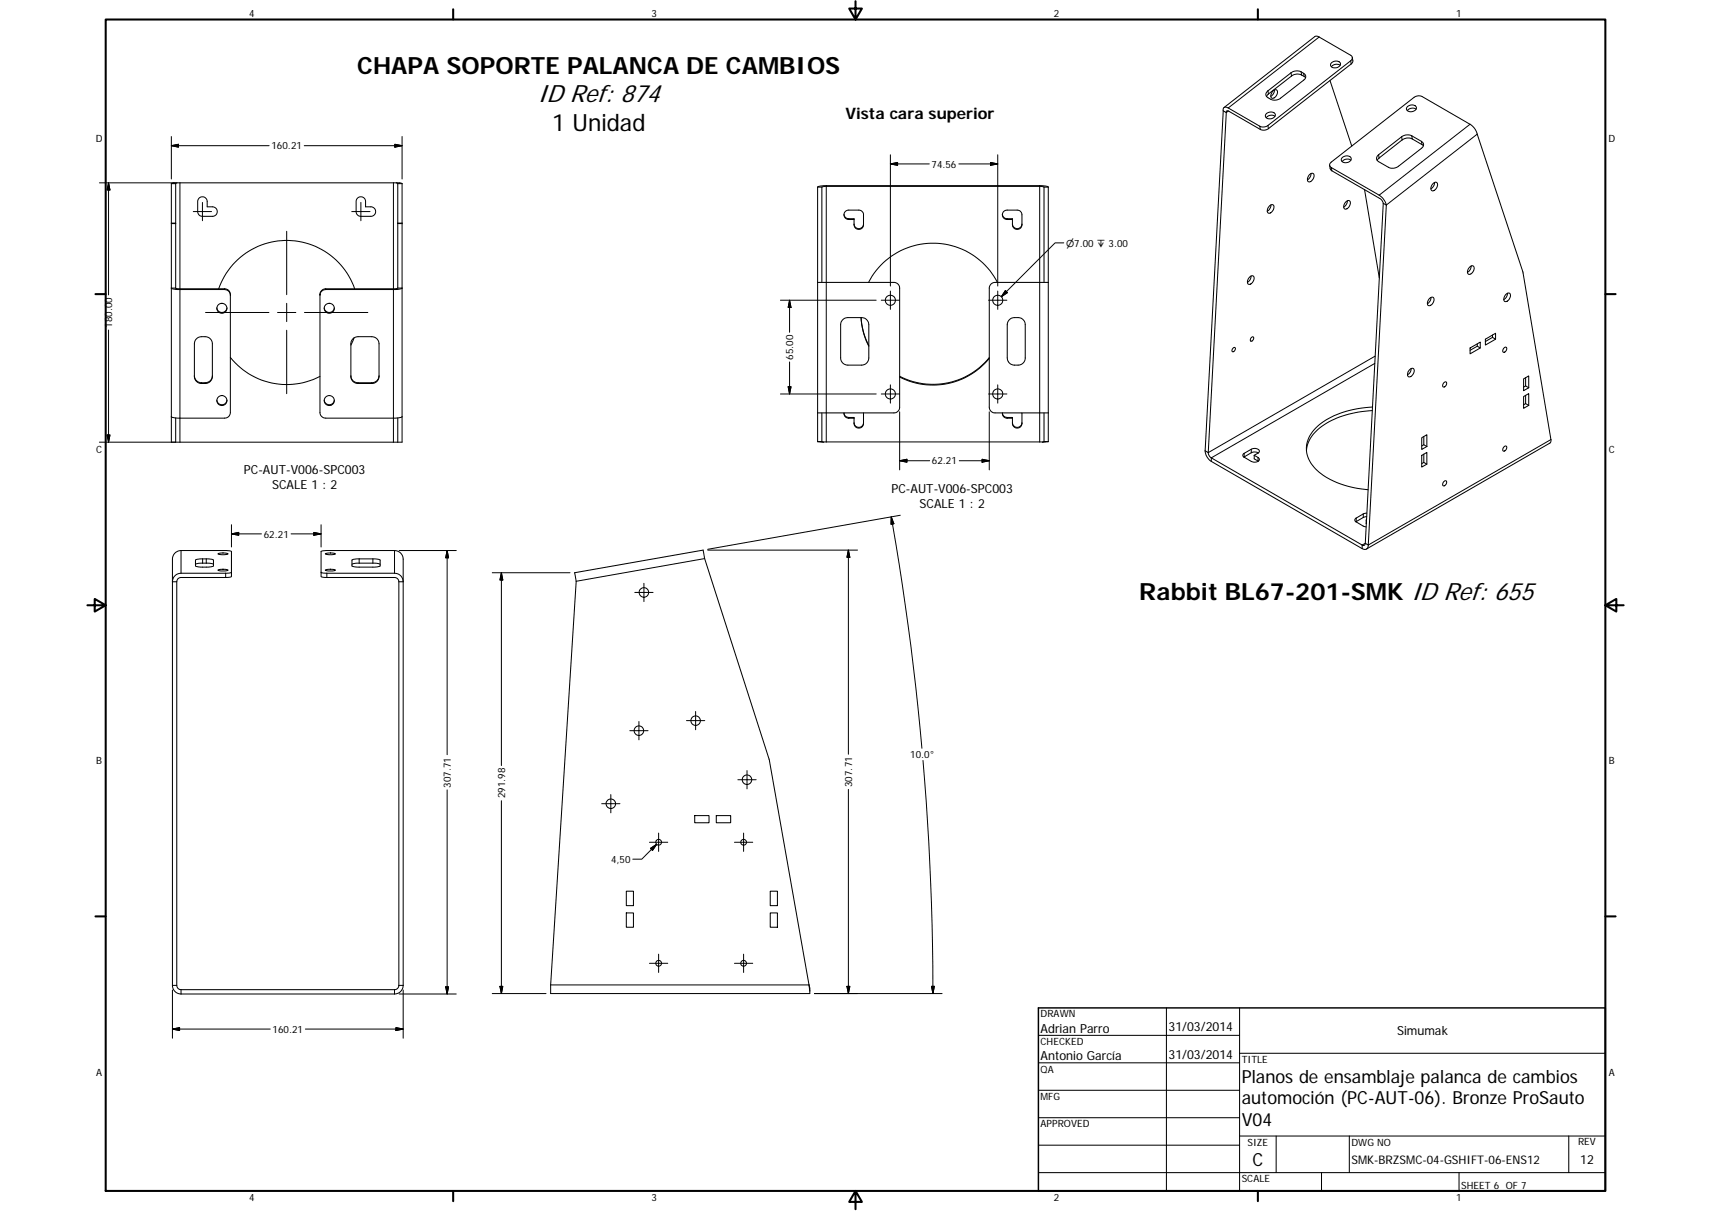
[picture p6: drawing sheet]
<svg xmlns="http://www.w3.org/2000/svg" width="594mm" height="420mm" viewBox="0 0 594 420" stroke-linecap="round" stroke-linejoin="round" font-family="sans-serif">
<g fill="none" stroke="#000" stroke-width=".36">
<path d="M469.5 19.9l.2 1.3-.5 1-28.8 22.4a2.73 2.73 0 0 1-2.8 .3l-11-6.3a.5 .5 0 0 0-.6-.2 .5 .5 0 0 0-.2 .7M424.7 38.5l-6.3 117.9M424.7 38.5l1.1 .6M425 37.3l31.7-24.7 1.1 .1 11.2 6.5a1.07 1.07 0 0 1 0 1.9l-28.8 22.4a2.73 2.73 0 0 1-2.8 .3l-10.9-6.3a1.01 1.01 0 0 0-1.3-.3 1.01 1.01 0 0 0-.5 1.3M425.8 39.1l-6.3 117.9M439.7 39.4a1.77 1.77 0 0 1 3.1 .7 1.93 1.93 0 0 1-1.7 1.1 1.93 1.93 0 0 1-1.8-.9zM440 31.7l8.2-6.4a3.5 3.5 0 0 1 3.6-.4l.8 .5a1.32 1.32 0 0 1 .8 1.2 1.32 1.32 0 0 1-.8 1.2l-8 6.3a3.4 3.4 0 0 1-3.5 .3l-.8-.5a1.28 1.28 0 0 1-.3-2.2zM441.8 31.7a.92 .92 0 0 1 1.4-.5 .92 .92 0 0 1 .3 1.4 1.39 1.39 0 0 1-2.2 1.2 2.15 2.15 0 0 1 .5-2.1zM442.5 31.2l-.3 1.3-.9 .9M453.3 26.9l-.5-.4a3.7 3.7 0 0 0-3.5-.6l-8.9 6.7-.6 .9M461.8 27.9l7.5 22.8M462.4 21.7a1.78 1.78 0 0 1 3 .7 1.95 1.95 0 0 1-3.4 .2z"/>
<path d="M465.3 22.6a2.34 2.34 0 0 0-3 .6M488.7 37a1.8 1.8 0 0 1 3.1 .6 1.95 1.95 0 0 1-1.7 1.2 1.95 1.95 0 0 1-1.8-1zM491.7 37.9a2.26 2.26 0 0 0-3.1 .5M442.7 40.3a2.28 2.28 0 0 0-3.1 .6M461.7 57.4l.2 1.3 .5 .5 16.9 9.8 1 1.5M466.1 54.6a1.78 1.78 0 0 1 3.1 .7 1.93 1.93 0 0 1-1.7 1.1 1.93 1.93 0 0 1-1.8-.9zM469 55.6a2.24 2.24 0 0 0-3 .5M478.4 53.9l8.3-6.4a3.5 3.5 0 0 1 3.5-.4l3.3 1.9a1.34 1.34 0 0 1 .1 2.4l-8 6.3a3.3 3.3 0 0 1-3.5 .3l-3.4-1.9a1.3 1.3 0 0 1-.3-2.2zM494.2 50.6l-3.8-2.4a3.4 3.4 0 0 0-3.6 .3l-8.2 6.5-.4 .7M59.5 63.7h1.5M59.5 63.7v89.7h1.5M61 63.7v36.2"/>
<path d="M61.4 63.4l-1.9 .3M61.4 63.4l-.4 .3M69.1 68.8a1.65 1.65 0 0 1 1.8-.4 1.65 1.65 0 0 1 1 1.5v1.9h1.9a1.65 1.65 0 0 1 1.6 1.6 1.65 1.65 0 0 1-1.6 1.7h-3.5a1.61 1.61 0 0 1-1.7-1.7l.1-3.8zM124.1 68.8a1.64 1.64 0 0 1 1.8-.4 1.64 1.64 0 0 1 1 1.5v1.9h1.9a1.65 1.65 0 0 1 1.6 1.6 1.65 1.65 0 0 1-1.6 1.7h-3.5a1.65 1.65 0 0 1-1.7-1.7l.1-3.8zM137.6 63.4l2 .3M137.6 63.4l.5 .3M137.6 63.4h-76.2M138.1 63.7v36.2M138.1 63.7h1.5M139.6 63.7v89.7h-1.5M283.9 64.9v88.4h1.5v-10M283.9 64.9h1.5"/>
<path d="M285.4 64.9l1.5-.2h74.4l1.2 .2M285.4 64.9v33.1M293 74.4a1.63 1.63 0 0 0 1.7 1.5h1.8v2.1a1.64 1.64 0 0 0 1.7 1.6 1.64 1.64 0 0 0 1.6-1.6v-3.5a1.65 1.65 0 0 0-1.6-1.6h-3.5a1.63 1.63 0 0 0-1.7 1.6 1.63 1.63 0 0 0 1.7 1.7h1.8M296.5 77.7a1.64 1.64 0 0 0 1.7 1.6 1.64 1.64 0 0 0 1.6-1.6M348 74.4a1.63 1.63 0 0 0 1.7 1.5h1.8v2.1a1.65 1.65 0 0 0 1.7 1.6 1.65 1.65 0 0 0 1.6-1.6v-3.5a1.65 1.65 0 0 0-1.6-1.6h-3.5a1.63 1.63 0 0 0-1.7 1.6 1.63 1.63 0 0 0 1.7 1.7h1.8M351.5 77.7a1.65 1.65 0 0 0 1.7 1.6 1.65 1.65 0 0 0 1.6-1.6M362.5 64.9v33.1M362.5 64.9h1.5M364 64.9l-2.2-.5h-74.9l-1.8 .1-1.2 .4M364 64.9v88.4h-1.5v-10M440.8 71.4a.89 .89 0 0 1 1.3-.3 .89 .89 0 0 1 .1 1.4 1.37 1.37 0 0 1-.7 1.2 1.37 1.37 0 0 1-1.4 0 2.24 2.24 0 0 1 .7-2.3zM441.3 71.1l-.4 1.2-.9 1"/>
<path d="M454.5 60.7a.93 .93 0 0 1 1.4-.5 .93 .93 0 0 1 .3 1.4 1.39 1.39 0 0 1-2.2 1.2 2.17 2.17 0 0 1 .5-2.1zM455.2 60.2l-.3 1.3-.9 .9M467.4 70a.87 .87 0 0 1 1.2-.3 .87 .87 0 0 1 .2 1.3 1.37 1.37 0 0 1-2.1 1.2 2.11 2.11 0 0 1 .7-2.2zM467.8 69.7l-.2 1-1.1 1.2M473.8 65.8l5.1 30.7M480.3 70.5l-6.3 118M480.3 70.5l1 .6M481.3 71.1l-1.1-2.2-1.3-1.2-16.6-9.6a1.06 1.06 0 0 1-.7-.9 1.06 1.06 0 0 1 .6-1l28.8-22.4a2.76 2.76 0 0 1 2.8-.3l16.9 9.8 1.3 1.3 .7 1.3 16.1 48.5 9.7 58.5-.4 .9-63.6 36.7M481.3 71.1l-6.2 118M497.7 63.6a.87 .87 0 0 1 1.2-.2 .87 .87 0 0 1 .1 1.3 1.39 1.39 0 0 1-2.1 1.2 2.17 2.17 0 0 1 .8-2.3zM498.1 63.3l-.2 1-1.1 1.2M61 99.9h-1.5l2.2 .6h16.3a1.97 1.97 0 0 1 2 1.9"/>
<path d="M61 99.9l1.2 .3h15.8a1.99 1.99 0 0 1 2 2.2M283.9 98h26.5a2 2 0 0 1 2 2v41.3a1.97 1.97 0 0 1-2 2h-26.5M301.6 98a25.2 25.2 0 0 1 44.7 0M364 98h-18.5a2 2 0 0 0-2 2v41.3a2.01 2.01 0 0 0 2 2h18.5M434 96.1a.87 .87 0 0 1 1.2-.3 .87 .87 0 0 1 .1 1.3 1.4 1.4 0 0 1-2.1 1.3 2.17 2.17 0 0 1 .8-2.3zM434.4 95.8l-.2 1-1.1 1.2M510.2 92.8a.93 .93 0 0 1 1.3-.5 .93 .93 0 0 1 .3 1.4 1.63 1.63 0 0 1-2.1 1.3 1.78 1.78 0 0 1 .5-2.2zM510.8 92.3l-.2 1-1.1 1.2M68.1 117.7l1.2-.8 1.9-.1a2.48 2.48 0 0 1 2.5 2.5v11.3a2.48 2.48 0 0 1-2.5 2.5h-1.2a2.48 2.48 0 0 1-2.5-2.5v-11.3zM75.3 106.8a1.77 1.77 0 0 0 1.7 1.6 1.77 1.77 0 0 0 1.8-1.6M75.9 100.2a25 25 0 0 1 23.6-16.8 25 25 0 0 1 23.6 16.8M80 102.4v40.7a1.93 1.93 0 0 1-2 2h-16.3l-2.2-.5"/>
<path d="M111.1 102.4v40.7a1.97 1.97 0 0 0 2 2h24.3l2.2-.5M111.6 100.9l.5-.4 1-.3h23.8l2.7-.3-2.2 .6h-24.3a2 2 0 0 0-2 1.9l.1-.9zM112.6 106.8a1.75 1.75 0 0 0 1.7 1.6 1.75 1.75 0 0 0 1.8-1.6M122.4 117.7l1.6-.9h5.1a2.48 2.48 0 0 1 2.5 2.5v11.3a2.48 2.48 0 0 1-2.5 2.5h-4.8a2.44 2.44 0 0 1-2.5-2.5v-11.3zM122.9 117.2l-1.1 2.5M292.5 111.1l.8-.7 .7-.2h5.1a2.51 2.51 0 0 1 2.6 2.5v11.5a2.51 2.51 0 0 1-2.6 2.5h-4.7a2.48 2.48 0 0 1-2.5-2.5v-11.5zM299 110.2a24.5 24.5 0 0 0 2.7 9.9M299 110.2a24 24 0 0 0 2.7 9.7M350.3 111.1l.9-.7 2.3-.2a2.48 2.48 0 0 1 2.5 2.5v11.5a2.47 2.47 0 0 1-2.5 2.5h-1.3a2.51 2.51 0 0 1-2.5-2.5v-11.5zM434.5 117.1a.52 .52 0 0 1 .9 0 .52 .52 0 0 1-.3 .8 .56 .56 0 0 1-.8 .4 .56 .56 0 0 1 0-.9zM496.2 103.7a.92 .92 0 0 1 1.3-.6 .92 .92 0 0 1 .3 1.4 1.39 1.39 0 0 1-2.1 1.2 2.15 2.15 0 0 1 .5-2zM496.8 103.2l-.3 1.3-.9 .9"/>
<path d="M512.9 119.3v.8l-2.5 1.4M515.7 117.7l3.6-2.1v2.1l-3.6 2zM518.2 117.1l1.1 .6M518.2 116.2v.9l-2.5 1.4M522.7 102.3a.92 .92 0 0 1 1.4-.6 .92 .92 0 0 1 .3 1.4 1.4 1.4 0 0 1-2.2 1.2 2.29 2.29 0 0 1 .5-2zM523.4 101.7l-.3 1.3-1 .9M67.5 130.3a2.48 2.48 0 0 0 2.5 2.5h1.2a2.48 2.48 0 0 0 2.5-2.5M75.3 138.9a1.77 1.77 0 0 0 1.7 1.5 1.77 1.77 0 0 0 1.8-1.5M80 124a25 25 0 0 0 31.1 6.6M112.6 138.9a1.76 1.76 0 0 0 1.7 1.5 1.76 1.76 0 0 0 1.8-1.5M121.8 130.3a2.44 2.44 0 0 0 2.5 2.5h4.8a2.48 2.48 0 0 0 2.5-2.5M343.5 124.1a25.2 25.2 0 0 1-31.1 6.5"/>
<path d="M343.5 124.3a25.2 25.2 0 0 1-31.1 6.5M428 120.9a.53 .53 0 0 1 .9-.2 .53 .53 0 0 1-.1 .8 .56 .56 0 0 1-.9 .5 .56 .56 0 0 1 0-.9zM489.3 128.4a.92 .92 0 0 1 1.3-.6 .92 .92 0 0 1 .3 1.4 1.6 1.6 0 0 1-2 1.4 1.83 1.83 0 0 1 .4-2.2zM490 127.9l-.4 1.2-.9 .9M501.3 132.8a.59 .59 0 0 1 .9-.2 .59 .59 0 0 1 0 .9 .67 .67 0 0 1-.5 .8 .67 .67 0 0 1-.8-.4zM510.4 120.7l3.6-2v2l-3.6 2.1zM512.9 120.1l1.1 .6M522.3 120.7a.56 .56 0 0 1 .8-.1 .56 .56 0 0 1-.1 .9 .67 .67 0 0 1-.4 .7 .67 .67 0 0 1-.8-.3zM529 131.4l1.8-1v4.1l-1.8 1.1zM529 137.6l1.8-1v4.1l-1.8 1zM529.7 133.9l1.1 .6M529.7 137.2v2.8l-.7 .4"/>
<path d="M529.7 131v2.9l-.7 .4M61 153.4h77.1M61 145v8.4M138.1 145v8.4M284.7 153.3l1.1 .1M285.4 153.3l.4 .1M285.8 153.4h.1M285.8 153.4h76.2M293 143.3a1.61 1.61 0 0 0 1.7 1.8h1.8M296.5 146.6a1.64 1.64 0 0 0 1.7 1.7 1.64 1.64 0 0 0 1.6-1.7M299.8 143.3v3.6a1.64 1.64 0 0 1-1.6 1.6 1.64 1.64 0 0 1-1.7-1.6v-2.1h-1.8a1.67 1.67 0 0 1-1.7-1.5M348.1 143.3a1.61 1.61 0 0 0 1.6 1.8h1.8"/>
<path d="M351.5 146.6a1.65 1.65 0 0 0 1.7 1.7 1.65 1.65 0 0 0 1.6-1.7M354.8 143.3v3.6a1.65 1.65 0 0 1-1.6 1.6 1.65 1.65 0 0 1-1.7-1.6v-2.1h-1.8a1.67 1.67 0 0 1-1.7-1.5M362.1 153.4h-.1M362.5 153.3l-.5 .1M363.1 153.3l-1 .1M418.4 156.4l1.1 .6M418.4 156.4l.7 2.1 1.5 1.6 52.4 30.3a1.3 1.3 0 0 0 1.5 .1 1.3 1.3 0 0 0 .6-1.4M419.5 157a2.22 2.22 0 0 0 1.1 1.9l52.4 30.2a.66 .66 0 0 0 .7 .1 .66 .66 0 0 0 .3-.7M431.8 157.4l2.7-1.5a1.72 1.72 0 0 1 2.7 .9l-1.7 1.2 1.3 .7a.87 .87 0 0 1 .4 1.1 .87 .87 0 0 1-1.1 .5l-1.4-.1-2.7-1.6a.69 .69 0 0 1-.2-1.2zM435.5 158v1.2l1.4 .8M436.9 157.2l-.8-.4-1.4 .2-2.8 1.6M476.5 142.5a29.6 29.6 0 0 0-20.1 7.7 10.3 10.3 0 0 0-2.8 6.1"/>
<path d="M476.5 141.2a30.3 30.3 0 0 0-19.7 7.3 9.5 9.5 0 0 0 .5 14.7 29.9 29.9 0 0 0 17.7 6.7M493.6 158l1.8-1v4l-1.8 1.1zM493.6 151.9l1.8-1.1v4.1l-1.8 1zM494.4 154.3l1 .6M494.4 157.6v2.8l-.8 .4M494.4 151.5v2.8l-.8 .4M522.3 154.9a.56 .56 0 0 1 .8 0 .56 .56 0 0 1-.1 .9 .67 .67 0 0 1-.4 .7 .67 .67 0 0 1-.8-.4zM529.7 140l1.1 .7M474.5 179.3l-1.2 .2-2.5 1.5M474.6 178l-1.3 .3-2.4 1.4a.7 .7 0 0 0-.5 .7 .7 .7 0 0 0 .5 .7l2.4 1.4 1 .3M494.4 160.4l1 .6M501.3 167.1a.6 .6 0 0 1 .9-.2 .6 .6 0 0 1 0 .9 .67 .67 0 0 1-.5 .8 .67 .67 0 0 1-.8-.4z"/>
<path d="M60.8 199.7l.9-.6 1.2-.2h15.8l1.7-.4-.1 1.6-.9 .2-16.5 .1a1.45 1.45 0 0 0-1.5 1.4h-1.5l.2-1.1zM67.9 194.3l1.8-.4 4 .2 .4 .3v2l-1.8 .4-4.2-.3-.2-.2zM74.1 195.8l-1.1-.4h-2.6h-1.4l-1.1 .4M75.7 192.1a5.1 5.1 0 0 1 3.5 .1 5.1 5.1 0 0 1-3.5-.1zM75.7 197.8a5 5 0 0 1 3.5 0 5.3 5.3 0 0 1-3.5 0zM80.4 198.5l-.2-7.3-1.5-.2h-15.8a3 3 0 0 0-3 3v147.9M111.5 198.5v-7.1l.4-.3 25.1-.1a3 3 0 0 1 3 3v147.9M111.5 198.5l1.6 .4h23.9a3 3 0 0 1 3 2.9h-1.5a1.52 1.52 0 0 0-1.5-1.4l-24.5-.1-1-.2zM113 192.1a5.1 5.1 0 0 1 3.5 .1 5.1 5.1 0 0 1-3.5-.1zM113 197.7l2.4-.2a.66 .66 0 0 1 1 .4 5.5 5.5 0 0 1-3.4-.1zM122.2 194.3l1.8-.4 7.4 .1 .6 .4v1.9l-1.8 .5-7.1-.1-.9-.3zM132 195.8l-1.8-.4h-5.5h-1.3l-1.2 .4"/>
<path d="M474 188.5l1.1 .6M474.4 181.7h.1M474.4 180.4v1.3M474.4 180.4v.1M474.5 180.4h-.1M61.4 201.8v140.1M138.5 201.8v140.1M241.2 283h5v2.5h-5zM248.7 283h5v2.5h-5zM217.5 316.7h2.4v5h-2.4zM217.5 309.2h2.4v5h-2.4zM267.4 316.7h2.5v5h-2.5z"/>
<path d="M267.4 309.2h2.5v5h-2.5zM59.9 341.9a3 3 0 0 0 3 3h74.1a3 3 0 0 0 3-3M59.9 341.9h1.5M61.4 341.9a1.45 1.45 0 0 0 1.5 1.5h74.1a1.52 1.52 0 0 0 1.5-1.5M138.5 341.9h1.5M280.9 341.7l.3 2.1M280.9 341.7l-13.8-78-22.4-69.9-.5-2.9-44.7 7.8 .6 3-8.9 140v3h90v-.9M360.5 359.2h69.9M405 349.7v63.5M430.4 349.7v63.5M360.5 368.7h69.9M360.5 378.3h69.9"/>
<path d="M430.4 365.4h127M360.5 387.8h69.9M360.5 397.3h69.9M430.4 394.1h127M443.1 394.1v12.7M468.5 394.1v12.7M544.7 394.1v12.7M360.5 406.8h196.9M458.8 406.8v6.4M506.6 406.8v6.4"/>
<circle cx="77" cy="107" r="1.74"/>
<circle cx="114.3" cy="107" r="1.74"/>
<circle cx="309.1" cy="104.2" r="1.75"/>
<circle cx="346.4" cy="104.2" r="1.75"/>
<circle cx="77" cy="139" r="1.74"/>
<circle cx="114.3" cy="139" r="1.74"/>
<circle cx="309.1" cy="136.7" r="1.76"/>
<circle cx="346.4" cy="136.7" r="1.75"/>
<circle cx="223.6" cy="205.5" r="1.66"/>
<circle cx="221.8" cy="253.5" r="1.65"/>
<circle cx="241.5" cy="250" r="1.64"/>
<circle cx="212.1" cy="278.9" r="1.64"/>
<circle cx="259.4" cy="270.5" r="1.65"/>
<circle cx="228.7" cy="292.2" r=".99"/>
<circle cx="258.2" cy="292.2" r=".99"/>
<circle cx="228.7" cy="334.2" r="1"/>
<circle cx="258.2" cy="334.2" r="1"/>
</g>
<g fill="none" stroke="#000" stroke-width=".35">
<path d="M458 12.8l-31.5 24.7M426.5 38.5l-.7 .6M440.2 31.5l.2 1.1M448.2 25.3l.2 1.1M451.8 24.9l.1 1.1M452.6 25.4l.2 1.1M469 21.1l.2 1.1M59.5 50.5l2.5-.4v1zM59.5 50.5h33.9M59.5 47.4v14.7M105.6 50.5h34M137.1 50.1l2.5 .4-2.5 .6z"/>
<path d="M139.6 47.4v14.7M309.2 53.7v45.6M309.2 56.9l2.5-.5v1zM309.2 56.9h13.5M332.9 56.9h13.5M343.9 56.4l2.5 .5-2.5 .5zM346.4 53.7v45.6M437.4 43.8l.2 1.1M440.2 43.5l.2 1.1M462.3 58.1l.1 1.1M478.7 53.7l.1 1.1M486.7 47.5l.1 1"/>
<path d="M490.2 47.1l.2 1.1M493.5 49l.2 1.2M510.4 43.1l-31.5 24.6M512.9 46.5l-31.6 24.6M34.5 63.4h26.4M37.7 63.4l.5 2.5h-1zM37.7 63.4v38.9M59.5 77.4h1.5M59.5 77.6h1.5M62.5 63.4v36.8M67.1 73.4h6.4M70.3 70.2v6.4"/>
<path d="M122.1 73.4h6.4M125.3 70.2v6.4M136.6 63.4v36.8M138.1 77.6h1.5M138.1 77.4h1.5M286.9 64.4v88.9M294.7 75.9v.3M349.7 75.9v.3M361 64.4v88.9M99.5 80.2v22M369.4 84.3h-3.1l-18.6 18.7M37.7 114.5v38.9"/>
<path d="M62.5 100.5v52.9M71.4 108.4h22M78 100.2v.3M96.4 108.4h6.3M99.5 105.2v6.4M99.5 114.6v22M105.7 108.4h22M113.1 100.2v.3M136.6 100.5v52.9M271 104.2h33.2M274.1 104.2v11.1M274.1 104.2l.6 2.5h-1z"/>
<path d="M306 104.2h6.3M309.2 101v6.3M343.3 104.2h6.3M346.4 101v6.3M349.1 100.8l.7 .7-2.1 1.5zM70 132.8v.3M71.2 132.8v.3M124.3 132.8v.3M129.1 132.8v.3M271 136.7h33.2M273.7 134.2h1l-.6 2.5zM274.1 125.6v11.1"/>
<path d="M306 136.7h6.3M309.2 133.5v6.4M343.3 136.7h6.3M346.4 133.5v6.4M477.3 126.1l-56.7 32.8v1.2M477.5 123.5l-58 33.5M34.5 153.4h26.4M37.2 150.9h1l-.5 2.5zM283.9 153.2h1.5M294.7 144.8v.3M312.4 142.9v20.1M312.4 159.9l2.5-.6v1.1z"/>
<path d="M312.4 159.9h10.4M333.1 159.9h10.4M341 159.3l2.5 .6-2.5 .5zM343.5 142.9v20.1M349.7 144.8v.3M362.5 153.2h1.5M432 157.3v1.2M434.5 155.9v1.2M436.8 158.7v1.3M538.5 152.5l-63.4 36.6M309.4 179.3a960.8 960.8 0 0 1 10.7 80.3M309.4 179.3l1 2.4-1 .2z"/>
<path d="M312.6 178.8l-66.9 11.8M470.9 179.7v1.3M473.3 178.3v1.2M62.9 191v7.9M70.4 193.9v1.5M71.6 193.9v1.5M78.4 198.9v1.5M80.4 182.1v7.7M80.4 185.2l2.5-.5v1zM80.4 185.2h10.4M101.1 185.2h10.4M109 184.7l2.5 .5-2.5 .5z"/>
<path d="M111.5 182.1v7.7M113.5 198.9v1.5M124.7 193.9v1.5M129.5 193.9v1.5M137 191v7.9M138.6 191h19.8M155.3 191v70.9M155.3 191l.4 2.5h-1zM170.9 198.7h27M174.1 198.7v66.9M174.1 198.7l.5 2.5h-1zM244.7 193.8l-44.6 7.9"/>
<path d="M245.7 190.9h52M294.6 190.9v70.8M294.6 190.9l.5 2.5h-1zM474 188.5l-1 .6v1.3M220.4 205.5h6.4M223.6 202.4v6.3M218.7 253.5h6.3M221.8 250.3v6.4M238.4 250h6.3M241.5 246.8v6.4M155.3 274v70.9M174.1 277.8v66.9"/>
<path d="M208.9 278.8h6.4M212.1 275.7v6.3M256.2 270.5h6.3M259.4 267.4v6.3M294.6 273.9v70.8M320.5 263.8a968.7 968.7 0 0 1 3.4 80.9M225.5 292.2h6.4M225.9 294.3l2.1-1.4-1.4 2.1zM228 292.9l-5.2 5.2h-3.1M228.7 289v6.4M255 292.2h6.4M258.2 289v6.4"/>
<path d="M225.5 334.2h6.4M228.7 331v6.4M255 334.2h6.4M258.2 331v6.4M59.9 343.5v16.7M59.9 357l2.5-.5v1zM59.9 357h33.9M62.9 343.4v1.5M106 357h34M137 343.4v1.5M137.5 356.5l2.5 .5-2.5 .5zM138.6 344.9h19.8"/>
<path d="M140 343.5v16.7M154.7 342.4h1l-.4 2.5zM170.9 344.7h18.7M173.6 342.2h1l-.5 2.5zM191.2 341.7h89.7M282.8 344.7h44.3M294.1 342.2h1l-.5 2.5zM323.4 342.2h1l-.5 2.5z"/>
</g>
<g fill="none" stroke="#000" stroke-width=".71">
<path d="M36.7 6.8h520.7v406.4h-520.7zM157.3 3.2v3.6M297 .4v6.4l-2.2-3.8h4.5l-2.3 3.8M436.7 3.2v3.6M33.1 102h3.6M557.4 102h3.6M30.3 210h6.4l-3.8-2.2v4.4l3.8-2.2M557.4 210l3.8 2.2v-4.4l-3.8 2.2h6.3M33.1 317.9h3.6M557.4 317.9h3.6M157.3 413.2v3.6M297 413.2l2.3 3.8h-4.5l2.2-3.8v6.3"/>
<path d="M436.7 413.2v3.6"/>
</g>
<path d="M360.5 349.7h196.9v63.5h-196.9z" fill="none" stroke="#000" stroke-width=".51"/>
<g fill="#000" stroke="#000" stroke-width=".35">
<path d="M59.5 50.5l2.5-.4v1zM137.1 50.1l2.5 .4-2.5 .6zM309.2 56.9l2.5-.5v1zM343.9 56.4l2.5 .5-2.5 .5zM37.7 63.4l.5 2.5h-1zM274.1 104.2l.6 2.5h-1zM349.1 100.8l.7 .7-2.1 1.5zM273.7 134.2h1l-.6 2.5zM37.2 150.9h1l-.5 2.5zM312.4 159.9l2.5-.6v1.1zM341 159.3l2.5 .6-2.5 .5zM80.4 185.2l2.5-.5v1z"/>
<path d="M109 184.7l2.5 .5-2.5 .5zM155.3 191l.4 2.5h-1zM294.6 190.9l.5 2.5h-1zM309.4 179.3l1 2.4-1 .2zM174.1 198.7l.5 2.5h-1zM225.9 294.3l2.1-1.4-1.4 2.1zM59.9 357l2.5-.5v1zM137.5 356.5l2.5 .5-2.5 .5zM154.7 342.4h1l-.4 2.5zM173.6 342.2h1l-.5 2.5zM294.1 342.2h1l-.5 2.5zM323.4 342.2h1l-.5 2.5z"/>
</g>
<text font-size="8.7" x="186.6" y="35.5">ID Ref: 874</text>
<g font-size="8.2">
<text x="124.1" y="25.6">CHAPA SOPORTE PALANCA DE CAMBIOS</text>
<text x="191.7" y="45.3">1 Unidad</text>
<text x="395.6" y="208.1">Rabbit BL67-201-SMK ID Ref: 655</text>
</g>
<g font-size="6.3">
<text x="431.1" y="375.7">Planos de ensamblaje palanca de cambios</text>
<text x="431.1" y="383.2">automoción (PC-AUT-06). Bronze ProSauto</text>
<text x="431.1" y="390.7">V04</text>
<text x="434.8" y="404.7">C</text>
</g>
<text font-size="5.5" x="293.5" y="41.3">Vista cara superior</text>
<g font-size="4.4">
<text x="84.7" y="164.6">PC-AUT-V006-SPC003</text>
<text x="94.5" y="169.8">SCALE 1 : 2</text>
<text x="309.6" y="171">PC-AUT-V006-SPC003</text>
<text x="319.3" y="176.2">SCALE 1 : 2</text>
<text x="361.3" y="358.4">Adrian Parro</text>
<text x="405.8" y="357.8">31/03/2014</text>
<text x="485.1" y="359.2">Simumak</text>
<text x="361.3" y="367.9">Antonio García</text>
<text x="405.8" y="367.3">31/03/2014</text>
<text x="548.7" y="404">12</text>
</g>
<text font-size="4.1" x="469.2" y="403.8">SMK-BRZSMC-04-GSHIFT-06-ENS12</text>
<g font-size="3.5">
<text x="86.6" y="5.8">4</text>
<text x="226.3" y="5.8">3</text>
<text x="365.9" y="5.8">2</text>
<text x="505.6" y="5.8">1</text>
<text x="33.2" y="49.4">D</text>
<text x="94.3" y="51.8">160.21</text>
<text x="558.5" y="49.4">D</text>
<text x="323.4" y="58.1">74.56</text>
<text x="39" y="113.7" transform="rotate(-90 39 113.7)">180.00</text>
<text x="275.4" y="124.8" transform="rotate(-90 275.4 124.8)">65.00</text>
<text x="33.4" y="157.3">C</text>
<text x="323.6" y="161.1">62.21</text>
<text x="558.6" y="157.3">C</text>
<text x="91.6" y="186.5">62.21</text>
<text x="316.1" y="263">10.0°</text>
<text x="33.4" y="265.2">B</text>
<text x="558.6" y="265.2">B</text>
<text x="156.5" y="273.2" transform="rotate(-90 156.5 273.2)">307.71</text>
<text x="295.9" y="273.1" transform="rotate(-90 295.9 273.1)">307.71</text>
<text x="175.4" y="277" transform="rotate(-90 175.4 277)">291.98</text>
<text x="212.1" y="299.3">4,50</text>
<text x="361.3" y="353">DRAWN</text>
<text x="94.7" y="358.3">160.21</text>
<text x="361.3" y="362.5">CHECKED</text>
<text x="431.1" y="368.7">TITLE</text>
<text x="33.4" y="373.2">A</text>
<text x="361.3" y="372.1">QA</text>
<text x="558.6" y="373.2">A</text>
<text x="361.3" y="381.6">MFG</text>
<text x="361.3" y="391.2">APPROVED</text>
<text x="433.2" y="397.5">SIZE</text>
<text x="469.2" y="397.5">DWG NO</text>
<text x="547.9" y="397.4">REV</text>
<text x="431.1" y="410.2">SCALE</text>
<text x="507.3" y="412.4">SHEET 6 OF 7</text>
<text x="86.6" y="416.7">4</text>
<text x="226.3" y="416.7">3</text>
<text x="365.9" y="416.7">2</text>
<text x="505.6" y="416.7">1</text>
</g>
<text font-size="3.3" x="370.1" y="85.6">⌀7.00 ↧ 3.00</text>
</svg>
